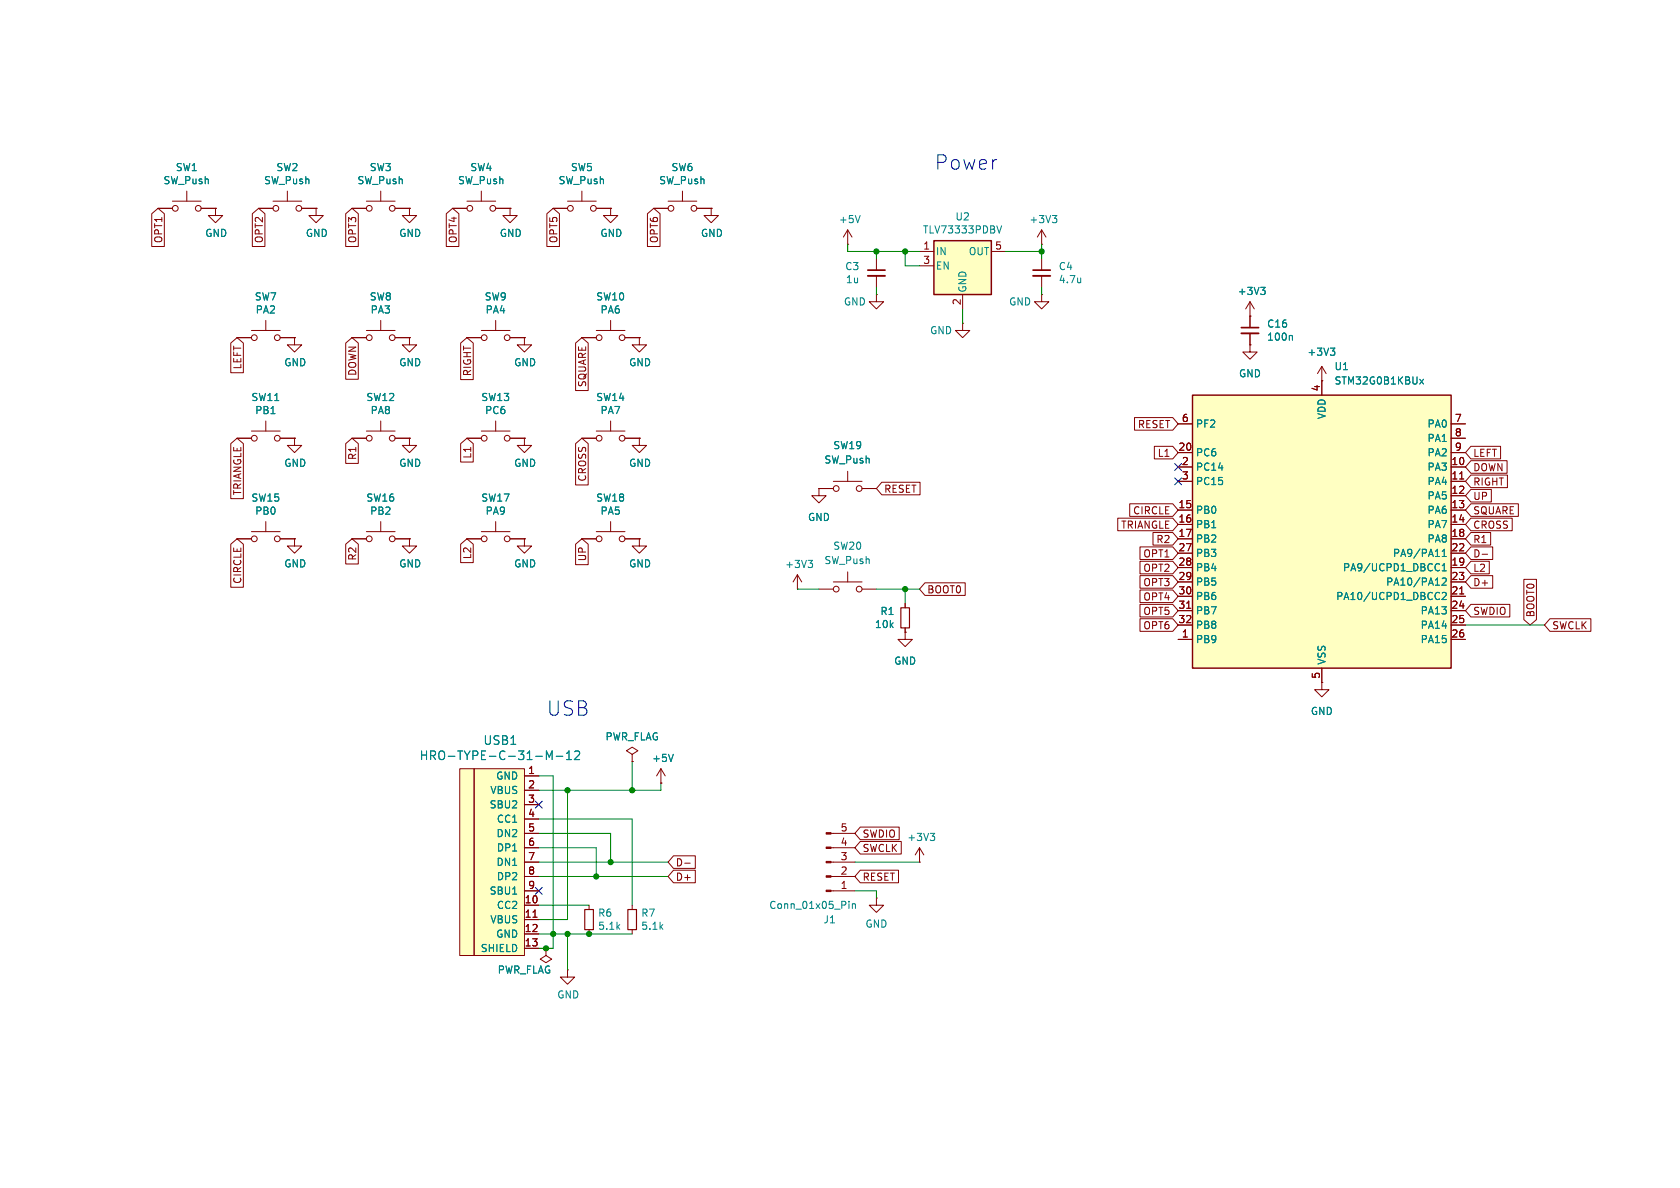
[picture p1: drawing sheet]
<svg xmlns="http://www.w3.org/2000/svg" width="297mm" height="210mm" viewBox="0 0 297 210" stroke-linecap="round" stroke-linejoin="round" font-family="sans-serif">
<g fill="none" stroke="#840000" stroke-width=".18">
<path d="M80 36.8h2.5M82.5 35.6h5.1M85.1 33.8v1.8M87.6 36.8h2.6M90.2 36.8v1.3h1.2l-1.2 1.3-1.3-1.3h1.3M90.2 36.8h.1M97.8 36.8h2.5M100.3 35.6h5.1M102.9 33.8v1.8M105.4 36.8h2.5M107.9 36.8v1.3h1.3l-1.3 1.3-1.2-1.3h1.2M107.9 36.8h.1"/>
<path d="M115.6 36.8h2.5M118.1 35.6h5.1M120.6 33.8v1.8M123.2 36.8h2.5M125.7 36.8v1.3h1.3l-1.3 1.3-1.2-1.3h1.2M125.7 36.8h.1M62.2 59.7h2.6M64.8 58.4h5M67.3 56.6v1.8M69.8 59.7h2.6M72.4 59.7v1.3h1.3l-1.3 1.2-1.3-1.2h1.3M72.4 59.7h.1"/>
<path d="M82.5 59.7h2.6M85.1 58.4h5.1M87.6 56.6v1.8M90.2 59.7h2.5M92.7 59.7v1.3h1.3l-1.3 1.2-1.3-1.2h1.3M92.7 59.7h.1M102.9 59.7h2.5M105.4 58.4h5.1M107.9 56.6v1.8M110.5 59.7h2.5M113 59.7v1.3h1.3l-1.3 1.2-1.2-1.2h1.2M113 59.7h.1"/>
<path d="M149.9 43.2h.1M149.9 40.6v2.6M149.9 40.6l-.8 1.3M149.9 40.6l.7 1.3M154.9 52.1v1.2h1.3l-1.3 1.3-1.2-1.3h1.2M154.9 52.1h.1M154.9 45.7v2.1M154.9 48.8v2M170.2 57.2v1.2h1.2l-1.2 1.3-1.3-1.3h1.3M170.2 57.2h.1M184.1 52.1v1.2h1.3l-1.3 1.3-1.2-1.3h1.2M184.1 52.1h.1"/>
<path d="M184.1 43.2h.1M184.1 40.6l-.7 1.3M184.1 40.6l.8 1.3M184.1 40.6v2.6M184.1 45.7v2.1M184.1 48.8v2M41.9 77.5h2.5M44.4 76.2h5.1M47 74.4v1.8M49.5 77.5h2.6M62.2 77.5h2.6M64.8 76.2h5"/>
<path d="M67.3 74.4v1.8M69.8 77.5h2.6M72.4 77.5v1.2h1.3l-1.3 1.3-1.3-1.3h1.3M72.4 77.5h.1M102.9 77.5h2.5M105.4 76.2h5.1M107.9 74.4v1.8M110.5 77.5h2.5M113 77.5v1.2h1.3l-1.3 1.3-1.2-1.3h1.2M113 77.5h.1M72.4 95.3v1.2h1.3l-1.3 1.3-1.3-1.3h1.3M72.4 95.3h.1"/>
<path d="M102.9 95.3h2.5M105.4 94h5.1M107.9 92.2v1.8M110.5 95.3h2.5M113 95.3v1.2h1.3l-1.3 1.3-1.2-1.3h1.2M113 95.3h.1M144.8 86.4v1.2h1.2l-1.2 1.3-1.3-1.3h1.3M144.8 86.4h.1M144.8 86.4h2.5M147.3 85.1h5.1M149.9 83.3v1.8M152.4 86.4h2.5"/>
<path d="M141 104.1h.1M141 101.6l-.8 1.3M141 101.6l.7 1.3M141 101.6v2.5M144.8 104.1h2.5M147.3 102.9h5.1M149.9 101.1v1.8M152.4 104.1h2.5M160 111.8v1.2h1.3l-1.3 1.3-1.3-1.3h1.3M160 111.8h.1M160 106.7v.7M160 111v.8"/>
<path d="M111.8 133.4l1-.7-1-.6-1.1 .6 1.1 .7v1.2M111.8 134.6h.1M116.8 138.4h.1M116.8 135.9l-.7 1.3M116.8 135.9l.8 1.3M116.8 135.9v2.5M146.9 157.5h4.2M146.9 154.9h4.2M146.9 152.4h4.2M146.9 149.9h4.2M146.9 147.3h4.2M154.9 158.8v1.2h1.3l-1.3 1.3-1.2-1.3h1.2"/>
<path d="M154.9 158.8h.1M162.6 152.4h.1M162.6 149.9l-.8 1.2M162.6 149.9l.7 1.2M162.6 149.9v2.5M96.5 167.6v1.3l1 .6-1 .7-1-.7 1-.6M96.5 167.6h.1M100.3 171.5v1.2h1.3l-1.3 1.3-1.2-1.3h1.2M100.3 171.5h.1M104.1 160v.8M104.1 164.3v.8M111.8 160v.8"/>
<path d="M111.8 164.3v.8"/>
<circle cx="83.1" cy="36.8" r=".51"/>
<circle cx="87.1" cy="36.8" r=".51"/>
<circle cx="100.8" cy="36.8" r=".51"/>
<circle cx="104.9" cy="36.8" r=".51"/>
<circle cx="118.6" cy="36.8" r=".51"/>
<circle cx="122.7" cy="36.8" r=".51"/>
<circle cx="65.3" cy="59.7" r=".51"/>
<circle cx="69.3" cy="59.7" r=".51"/>
<circle cx="85.6" cy="59.7" r=".51"/>
<circle cx="89.7" cy="59.7" r=".51"/>
<circle cx="105.9" cy="59.7" r=".51"/>
<circle cx="110" cy="59.7" r=".51"/>
<circle cx="45" cy="77.5" r=".51"/>
<circle cx="49" cy="77.5" r=".51"/>
<circle cx="65.3" cy="77.5" r=".51"/>
<circle cx="69.3" cy="77.5" r=".51"/>
<circle cx="105.9" cy="77.5" r=".51"/>
<circle cx="110" cy="77.5" r=".51"/>
<circle cx="105.9" cy="95.3" r=".51"/>
<circle cx="110" cy="95.3" r=".51"/>
<circle cx="147.8" cy="86.4" r=".51"/>
<circle cx="151.9" cy="86.4" r=".51"/>
<circle cx="147.8" cy="104.1" r=".51"/>
<circle cx="151.9" cy="104.1" r=".51"/>
</g>
<g fill="none" stroke="#008484" stroke-width=".18">
<path d="M152.1 38.1l-.5 1.3M186 38.1h.8l-.4 .5M186.6 38.6l.2 .2v.3l-.2 .3M191.1 49.1v.9M191.1 49.9h-.1M142.9 99.1h.7l-.4 .4M143.4 99.5l.2 .3v.3l-.2 .2M119 133.3l-.4 1.3M150.1 159.3v.2M150.1 159.8v.8M150.7 159.8v.8M150.7 159.9l.2-.1h.3v.8"/>
<path d="M164.5 147.3h.7l-.4 .5M165 147.8l.2 .2v.3l-.2 .3"/>
</g>
<path d="M159.3 107.4h1.5v3.6h-1.5zM103.4 160.8h1.5v3.5h-1.5zM111 160.8h1.5v3.5h-1.5z" fill="none" stroke="#840000" stroke-width=".2"/>
<g fill="#840000" stroke="#840000" stroke-width=".18">
<path d="M146 157.4h.9v.2h-.9z"/>
<path d="M146 154.8h.9v.3h-.9z"/>
<path d="M146 152.3h.9v.2h-.9z"/>
<path d="M146 149.7h.9v.3h-.9z"/>
<path d="M146 147.2h.9v.2h-.9z"/>
</g>
<path d="M153.4 47.8h3.1M182.6 47.8h3.1" fill="none" stroke="#840000" stroke-width=".3"/>
<path d="M153.4 48.8h3.1M182.6 48.8h3.1" fill="none" stroke="#840000" stroke-width=".33"/>
<path d="M165.1 42.5h10.2v9.6h-10.2z" fill="#ffffc2"/>
<path d="M165.1 42.5h10.2v9.6h-10.2z" fill="none" stroke="#840000" stroke-width=".25"/>
<g fill="none" stroke="#840000" stroke-width=".18">
<path d="M162.6 44.5h2.5M162.6 47h2.5M170.2 52.1v2.5M175.3 44.5h2.5M221 55.9h.1M221 53.3l-.8 1.3M221 53.3l.7 1.3M221 53.3v4.6M221 58.9v2.1M233.7 67.3h.1M233.7 64.8l-.8 1.2M233.7 64.8l.7 1.2"/>
<path d="M233.7 64.8v2.5M233.7 120.7v1.2h1.2l-1.2 1.3-1.3-1.3h1.3M233.7 120.7h.1"/>
</g>
<path d="M176.2 39.9l.5 1.3 .4-1.3M222.9 50.8h.8l-.5 .5M223.4 51.3l.3 .2v.3l-.3 .3M228.3 59.3l.2 .2v.6M235.2 61.5h.8l-.4 .5M235.7 62l.3 .3v.3l-.3 .2" fill="none" stroke="#008484" stroke-width=".18"/>
<path d="M219.5 57.9h3" fill="none" stroke="#840000" stroke-width=".3"/>
<path d="M219.5 58.9h3" fill="none" stroke="#840000" stroke-width=".33"/>
<path d="M210.8 69.9h45.7v48.2h-45.7z" fill="#ffffc2"/>
<path d="M210.8 69.9h45.7v48.2h-45.7z" fill="none" stroke="#840000" stroke-width=".25"/>
<g fill="none" stroke="#840000" stroke-width=".18">
<path d="M27.9 36.8h2.6M30.5 35.6h5.1M33 33.8v1.8M35.6 36.8h2.5M38.1 36.8v1.3h1.3l-1.3 1.3-1.3-1.3h1.3M38.1 36.8h.1M45.7 36.8h2.6M48.3 35.6h5M50.8 33.8v1.8M53.3 36.8h2.6M55.9 36.8v1.3h1.2l-1.2 1.3-1.3-1.3h1.3M55.9 36.8h.1"/>
<path d="M62.2 36.8h2.6M64.8 35.6h5M67.3 33.8v1.8M69.8 36.8h2.6M72.4 36.8v1.3h1.3l-1.3 1.3-1.3-1.3h1.3M72.4 36.8h.1M41.9 59.7h2.5M44.4 58.4h5.1M47 56.6v1.8M49.5 59.7h2.6M208.3 74.9h2.5M221 61v1.2h1.2l-1.2 1.3-1.3-1.3h1.3"/>
<path d="M221 61h.1M233.7 67.3v2.6M256.5 74.9h2.6M256.5 77.5h2.6M208.3 80h2.5M208.3 82.6h2.5M208.3 85.1h2.5M208.3 90.2h2.5M208.3 92.7h2.5M208.3 95.3h2.5M208.3 97.8h2.5M256.5 80h2.6"/>
<path d="M256.5 82.6h2.6M256.5 85.1h2.6M256.5 90.2h2.6M256.5 92.7h2.6M256.5 95.3h2.6M256.5 97.8h2.6M256.5 87.6h2.6M258.1 84.7h.7M208.3 100.3h2.5M208.3 102.9h2.5M208.3 105.4h2.5M208.3 108h2.5"/>
<path d="M208.3 110.5h2.5M208.3 113h2.5M209.8 107.5h.7M233.7 118.1v2.6M256.5 100.3h2.6M256.5 102.9h2.6M256.5 105.4h2.6M256.5 108h2.6M256.5 110.5h2.6M256.5 113h2.6M258.1 105h.7"/>
<circle cx="31" cy="36.8" r=".51"/>
<circle cx="35.1" cy="36.8" r=".51"/>
<circle cx="48.8" cy="36.8" r=".51"/>
<circle cx="52.8" cy="36.8" r=".51"/>
<circle cx="65.3" cy="36.8" r=".51"/>
<circle cx="69.3" cy="36.8" r=".51"/>
<circle cx="45" cy="59.7" r=".51"/>
<circle cx="49" cy="59.7" r=".51"/>
</g>
<path d="M251 67l.7 .9M251.7 67l-.7 .9M254.2 99.6l.3 .2M255 98.4h.7M255 97.5l.3-.4v1.3M254.4 104.8h.1M254.5 100.8l-.3 .1M254.5 105.9h-.1M255 100l.3-.4v1.3M255 100.9h.7M255 102.3l.4-.1 .3 .3-.8 .9h.8M255 104.8l.4-.1 .3 .4-.8 .9h.8" fill="none" stroke="#008484" stroke-width=".18"/>
<g fill="#ffffc2">
<path d="M81.3 135.9h2.5v33h-2.5z"/>
<path d="M83.8 135.9h8.9v33h-8.9z"/>
</g>
<g fill="none" stroke="#840000" stroke-width=".18">
<path d="M26.8 37.8l1.1-1 1.2 1v5.8h-2.3zM27.9 36.8h2.6M35.6 36.8h2.5M38.1 36.8h.1M44.6 37.8l1.1-1 1.1 1v5.8h-2.2zM45.7 36.8h2.6M53.3 36.8h2.6M55.9 36.8h.1M61.1 37.8l1.1-1 1.1 1v5.8h-2.2zM62.2 36.8h2.6M69.8 36.8h2.6M72.4 36.8h.1"/>
<path d="M78.9 37.8l1.1-1 1.1 1v5.8h-2.2zM80 36.8h2.5M87.6 36.8h2.6M90.2 36.8h.1M96.7 37.8l1.1-1 1.1 1v5.8h-2.2zM97.8 36.8h2.5M105.4 36.8h2.5M107.9 36.8h.1M114.5 37.8l1.1-1 1.1 1v5.8h-2.2zM115.6 36.8h2.5M123.2 36.8h2.5M125.7 36.8h.1"/>
<path d="M41.9 59.7h2.5M49.5 59.7h2.6M52.1 59.7v1.3h1.2l-1.2 1.2-1.3-1.2h1.3M52.1 59.7h.1M62.2 59.7h2.6M69.8 59.7h2.6M72.4 59.7h.1M82.5 59.7h2.6M90.2 59.7h2.5M92.7 59.7h.1M102.9 59.7h2.5M110.5 59.7h2.5"/>
<path d="M113 59.7h.1M221 55.9h.1M221 55.9v2M221 58.9v2.1M40.8 78.4l1.1-.9 1.1 .9v9.7h-2.2zM40.8 60.6l1.1-.9 1.1 .9v5.3h-2.2zM41.9 77.5h2.5M49.5 77.5h2.6M52.1 77.5v1.2h1.2l-1.2 1.3-1.3-1.3h1.3M52.1 77.5h.1M61.1 78.4l1.1-.9 1.1 .9v3.5h-2.2zM61.1 60.6l1.1-.9 1.1 .9v6.4h-2.2z"/>
<path d="M62.2 77.5h2.6M69.8 77.5h2.6M72.4 77.5h.1M81.4 60.6l1.1-.9 1.2 .9v6.5h-2.3zM81.4 78.4l1.1-.9 1.2 .9v3.3h-2.3zM82.5 77.5h2.6M85.1 76.2h5.1M87.6 74.4v1.8M90.2 77.5h2.5M92.7 77.5v1.2h1.3l-1.3 1.3-1.3-1.3h1.3M92.7 77.5h.1M101.8 60.6l1.1-.9 1.1 .9v8.4h-2.2z"/>
<path d="M101.8 78.4l1.1-.9 1.1 .9v7.3h-2.2zM102.9 77.5h2.5M110.5 77.5h2.5M113 77.5h.1M200.6 73.8h6.7l1 1.1-1 1.1h-6.7zM204.1 78.9h3.2l1 1.1-1 1.1h-3.2zM208.3 74.9h2.5M221 61h.1M233.7 67.3h.1M233.7 67.3v2.6M256.5 77.5h2.6M256.5 74.9h2.6"/>
<path d="M260 78.9h5.3v2.2h-5.3l-.9-1.1zM40.8 96.2l1.1-.9 1.1 .9v7.6h-2.2zM41.9 95.3h2.5M44.4 94h5.1M47 92.2v1.8M49.5 95.3h2.6M52.1 95.3v1.2h1.2l-1.2 1.3-1.3-1.3h1.3M52.1 95.3h.1M61.1 96.2l1.1-.9 1.1 .9v3.5h-2.2zM62.2 95.3h2.6M64.8 94h5M67.3 92.2v1.8"/>
<path d="M69.8 95.3h2.6M72.4 95.3h.1M81.4 96.2l1.1-.9 1.2 .9v3.3h-2.3zM82.5 95.3h2.6M85.1 94h5.1M87.6 92.2v1.8M90.2 95.3h2.5M92.7 95.3v1.2h1.3l-1.3 1.3-1.3-1.3h1.3M92.7 95.3h.1M101.8 96.2l1.1-.9 1.1 .9v3.6h-2.2zM102.9 95.3h2.5M110.5 95.3h2.5"/>
<path d="M113 95.3h.1M144.8 86.4h.1M144.8 86.4h2.5M152.4 86.4h2.5M155.9 85.2h6.8v2.3h-6.8l-1-1.1zM197.6 91.6h9.7l1 1.1-1 1.1h-9.7zM199.7 89.1h7.6l1 1.1-1 1.1h-7.6zM201.5 99.2h5.8l1 1.1-1 1.1h-5.8zM201.5 96.7h5.8l1 1.1-1 1.1h-5.8zM203.8 94.1h3.5l1 1.2-1 1.1h-3.5zM208.3 95.3h2.5M208.3 80h2.5"/>
<path d="M208.3 82.6h2.5M208.3 85.1h2.5M208.3 90.2h2.5M208.3 92.7h2.5M208.3 97.8h2.5M256.5 95.3h2.6M256.5 80h2.6M256.5 82.6h2.6M256.5 85.1h2.6M256.5 90.2h2.6M256.5 92.7h2.6M256.5 97.8h2.6"/>
<path d="M256.5 87.6h2.6M258.1 84.7h.7M260 91.6h7.3v2.2h-7.3l-.9-1.1zM260 84h6.5v2.2h-6.5l-.9-1.1zM260 89.1h8.4v2.2h-8.4l-.9-1.1zM260 86.5h3.6v2.2h-3.6l-.9-1.1zM260 94.1h3.5v2.3h-3.5l-.9-1.1zM260 81.4h6.4v2.3h-6.4l-.9-1.1zM260 96.7h3.9v2.2h-3.9l-.9-1.1zM260 99.2h3.3v2.2h-3.3l-.9-1.1zM262 98h1M160 111.8h.1"/>
<path d="M160 106.7v.7M160 111v.8M163.5 103h7.1v2.3h-7.1l-.9-1.2zM201.5 101.8h5.8l1 1.1-1 1.1h-5.8zM201.5 104.3h5.8l1 1.1-1 1.1h-5.8zM201.5 109.4h5.8l1 1.1-1 1.1h-5.8zM201.5 106.8h5.8l1 1.2-1 1.1h-5.8zM208.3 100.3h2.5M208.3 102.9h2.5M208.3 105.4h2.5M208.3 108h2.5M208.3 110.5h2.5"/>
<path d="M208.3 113h2.5M209.8 107.5h.7M233.7 118.1v2.6M256.5 100.3h2.6M256.5 102.9h2.6M256.5 105.4h2.6M256.5 108h2.6M256.5 110.5h2.6M256.5 113h2.6M258.1 105h.7M260 101.8h3.9v2.2h-3.9l-.9-1.1zM260 106.8h6.9v2.3h-6.9l-.9-1.1z"/>
<path d="M269.4 102.4h2.2v7.1l-1.1 1-1.1-1zM274 109.4h7.2v2.2h-7.2l-1-1.1zM81.3 135.9h2.5v33h-2.5zM83.8 135.9h8.9v33h-8.9zM92.7 137.2h2.5M92.7 139.7h2.5M111.8 134.6h.1M116.8 138.4h.1M233.7 120.7h.1M92.7 142.2h2.5M92.7 144.8h2.5M92.7 147.3h2.5"/>
<path d="M92.7 149.9h2.5M92.7 152.4h2.5M92.7 154.9h2.5M92.7 157.5h2.5M119.1 151.3h3.8v2.2h-3.8l-1-1.1zM119.1 153.8h3.8v2.3h-3.8l-1-1.2zM121.1 152.6h.9M152.1 148.7h7.2v2.3h-7.2l-1-1.1zM152.1 146.2h6.9v2.2h-6.9l-1-1.1zM152.1 153.8h6.7v2.3h-6.7l-1-1.2zM92.7 160h2.5M92.7 162.6h2.5"/>
<path d="M92.7 165.1h2.5M92.7 167.6h2.5M94.2 162.1h.7M96.5 167.6h.1"/>
<circle cx="85.6" cy="77.5" r=".51"/>
<circle cx="89.7" cy="77.5" r=".51"/>
<circle cx="45" cy="95.3" r=".51"/>
<circle cx="49" cy="95.3" r=".51"/>
<circle cx="65.3" cy="95.3" r=".51"/>
<circle cx="69.3" cy="95.3" r=".51"/>
<circle cx="85.6" cy="95.3" r=".51"/>
<circle cx="89.7" cy="95.3" r=".51"/>
</g>
<g fill="none" stroke="#008484" stroke-width=".18">
<path d="M222.9 50.8h.8l-.5 .5M223.4 51.3l.3 .2v.3l-.3 .3M228.3 59.3l.2 .2v.6M235.2 61.5h.8l-.4 .5M235.7 62l.3 .3v.3l-.3 .2M251 67l.7 .9M251.7 67l-.7 .9M254.2 99.6l.3 .2M255 98.4h.7M255 97.5l.3-.4v1.3M254.4 104.8h.1M254.5 100.8l-.3 .1"/>
<path d="M254.5 105.9h-.1M255 100l.3-.4v1.3M255 100.9h.7M255 102.3l.4-.1 .3 .3-.8 .9h.8M255 104.8l.4-.1 .3 .4-.8 .9h.8M96.6 134.3v-1.5l.5 1 .5-1v1.5M98.3 133.7h1.2M100.2 134.3h.8M100.2 133.2l.4-.4v1.5M101.6 132.9l.6-.1 .2 .1 .1 .3-1 1.1h1M119 133.3l-.4 1.3"/>
</g>
<g fill="none" stroke="#008400" stroke-width=".18">
<path d="M149.9 43.2v1.3h12.7M154.9 44.5v1.2M154.9 50.8v1.3M160 44.5v2.5h2.6M170.2 54.6v2.6M177.8 44.5h6.3M184.1 43.2v2.5M184.1 50.8v1.3M141 104.1h3.8M154.9 104.1h7.7M160 104.1v2.6M259.1 110.5h13.9"/>
<path d="M95.2 137.2h2.6v30.4h-2.6M100.3 139.7v22.9h-5.1M111.8 134.6v5.1M116.8 138.4v1.3h-21.6M95.2 147.3h12.7v5.1M95.2 154.9h22.9M95.2 152.4h22.9M95.2 144.8h16.6v15.2M95.2 149.9h10.2v5M151.1 152.4h11.5M151.1 157.5h3.8v1.3M95.2 165.1h16.6"/>
<path d="M95.2 160h8.9M100.3 165.1v6.4"/>
</g>
<path d="M207.7 84.5l1.2 1.2M207.7 81.9l1.2 1.3M208.9 84.5l-1.2 1.2M208.9 81.9l-1.2 1.3M94.6 156.9l1.3 1.2M94.6 141.6l1.3 1.2M95.9 156.9l-1.3 1.2M95.9 141.6l-1.3 1.2" fill="none" stroke="#000084" stroke-width=".18"/>
<g fill="#008400" stroke="#008400" stroke-width=".18">
<circle cx="107.9" cy="152.4" r=".46"/>
<circle cx="111.8" cy="139.7" r=".46"/>
<circle cx="100.3" cy="139.7" r=".46"/>
<circle cx="97.8" cy="165.1" r=".46"/>
<circle cx="100.3" cy="165.1" r=".46"/>
<circle cx="104.1" cy="165.1" r=".46"/>
<circle cx="105.4" cy="154.9" r=".46"/>
<circle cx="96.5" cy="167.6" r=".46"/>
<circle cx="184.1" cy="44.5" r=".46"/>
<circle cx="154.9" cy="44.5" r=".46"/>
<circle cx="160" cy="104.1" r=".46"/>
<circle cx="160" cy="44.5" r=".46"/>
</g>
<g font-size="3.5" fill="#0000c2">
<text x="165.1" y="30.2">Power</text>
<text x="96.5" y="126.8">USB</text>
</g>
<g font-size="2.1" fill="#008484">
<text x="85.4" y="131.9">USB1</text>
<text x="74.1" y="134.6">HRO-TYPE-C-31-M-12</text>
</g>
<g font-size="1.8" fill="#008484">
<text x="28.8" y="32.8">SW_Push</text>
<text x="31" y="30.5">SW1</text>
<text x="46.6" y="32.8">SW_Push</text>
<text x="48.8" y="30.5">SW2</text>
<text x="63.1" y="32.8">SW_Push</text>
<text x="65.3" y="30.5">SW3</text>
<text x="80.9" y="32.8">SW_Push</text>
<text x="83.1" y="30.5">SW4</text>
<text x="98.7" y="32.8">SW_Push</text>
<text x="100.8" y="30.5">SW5</text>
<text x="116.4" y="32.8">SW_Push</text>
<text x="118.6" y="30.5">SW6</text>
<text x="148.2" y="39.6">+5V</text>
<text x="163.1" y="41.5">TLV73333PDBV</text>
<text x="168.8" y="39.2">U2</text>
<text x="181.9" y="39.6">+3V3</text>
<text x="36.2" y="42.1">GND</text>
<text x="54" y="42.1">GND</text>
<text x="70.5" y="42.1">GND</text>
<text x="88.3" y="42.1">GND</text>
<text x="106" y="42.1">GND</text>
<text x="123.8" y="42.1">GND</text>
<text x="149.3" y="48">C3</text>
<text x="165.4" y="45.3">IN</text>
<text x="165.4" y="47.9">EN</text>
<text x="171.2" y="45.3">OUT</text>
<text x="187.1" y="48">C4</text>
<text x="45" y="53.3">SW7</text>
<text x="65.3" y="53.3">SW8</text>
<text x="85.6" y="53.3">SW9</text>
<text x="105.3" y="53.3">SW10</text>
<text x="149.4" y="50.3">1u</text>
<text x="171" y="51.8" transform="rotate(-90 171 51.8)">GND</text>
<text x="187.1" y="50.3">4.7u</text>
<text x="218.7" y="52.3">+3V3</text>
<text x="45.1" y="55.6">PA2</text>
<text x="65.4" y="55.6">PA3</text>
<text x="85.7" y="55.6">PA4</text>
<text x="106.1" y="55.6">PA6</text>
<text x="149.1" y="54.2">GND</text>
<text x="164.3" y="59.3">GND</text>
<text x="178.3" y="54.2">GND</text>
<text x="223.9" y="58.1">C16</text>
<text x="50.2" y="64.9">GND</text>
<text x="70.5" y="64.9">GND</text>
<text x="90.8" y="64.9">GND</text>
<text x="111.1" y="64.9">GND</text>
<text x="223.9" y="60.4">100n</text>
<text x="231" y="63.1">+3V3</text>
<text x="235.8" y="65.6">U1</text>
<text x="44.3" y="71.1">SW11</text>
<text x="64.7" y="71.1">SW12</text>
<text x="85" y="71.1">SW13</text>
<text x="105.3" y="71.1">SW14</text>
<text x="218.9" y="66.9">GND</text>
<text x="235.8" y="68.2">STM32G0B1KBUx</text>
<text x="45" y="73.4">PB1</text>
<text x="65.4" y="73.4">PA8</text>
<text x="85.7" y="73.4">PC6</text>
<text x="106.1" y="73.4">PA7</text>
<text x="211.3" y="75.8">PF2</text>
<text x="234.5" y="74.2" transform="rotate(-90 234.5 74.2)">VDD</text>
<text x="252.3" y="75.8">PA0</text>
<text x="50.2" y="82.7">GND</text>
<text x="70.5" y="82.7">GND</text>
<text x="90.8" y="82.7">GND</text>
<text x="111.1" y="82.7">GND</text>
<text x="145.6" y="82.1">SW_Push</text>
<text x="147.2" y="79.6">SW19</text>
<text x="211.3" y="80.9">PC6</text>
<text x="211.3" y="83.4">PC14</text>
<text x="252.3" y="78.3">PA1</text>
<text x="252.3" y="80.9">PA2</text>
<text x="252.3" y="83.4">PA3</text>
<text x="44.3" y="88.9">SW15</text>
<text x="64.7" y="88.9">SW16</text>
<text x="85" y="88.9">SW17</text>
<text x="105.3" y="88.9">SW18</text>
<text x="211.3" y="86">PC15</text>
<text x="252.3" y="86">PA4</text>
<text x="252.3" y="88.5">PA5</text>
<text x="45" y="91.2">PB0</text>
<text x="65.3" y="91.2">PB2</text>
<text x="85.7" y="91.2">PA9</text>
<text x="106.1" y="91.2">PA5</text>
<text x="142.7" y="92.3">GND</text>
<text x="211.3" y="91">PB0</text>
<text x="211.3" y="93.6">PB1</text>
<text x="252.3" y="91">PA6</text>
<text x="252.3" y="93.6">PA7</text>
<text x="50.2" y="100.5">GND</text>
<text x="70.5" y="100.5">GND</text>
<text x="90.8" y="100.5">GND</text>
<text x="111.1" y="100.5">GND</text>
<text x="138.7" y="100.6">+3V3</text>
<text x="145.6" y="99.9">SW_Push</text>
<text x="147.2" y="97.4">SW20</text>
<text x="211.3" y="96.1">PB2</text>
<text x="211.3" y="98.7">PB3</text>
<text x="211.3" y="101.2">PB4</text>
<text x="237.3" y="101.2">PA9/UCPD1_DBCC1</text>
<text x="246.2" y="98.7">PA9/PA11</text>
<text x="252.3" y="96.1">PA8</text>
<text x="211.3" y="103.7">PB5</text>
<text x="211.3" y="106.3">PB6</text>
<text x="236.1" y="106.3">PA10/UCPD1_DBCC2</text>
<text x="244.9" y="103.7">PA10/PA12</text>
<text x="154.6" y="111.2">10k</text>
<text x="155.5" y="108.9">R1</text>
<text x="211.3" y="108.8">PB7</text>
<text x="211.3" y="111.4">PB8</text>
<text x="211.3" y="113.9">PB9</text>
<text x="251.1" y="108.8">PA13</text>
<text x="251.1" y="111.4">PA14</text>
<text x="251.1" y="113.9">PA15</text>
<text x="158" y="117.7">GND</text>
<text x="234.5" y="117.6" transform="rotate(-90 234.5 117.6)">VSS</text>
<text x="106.9" y="131.1">PWR_FLAG</text>
<text x="231.6" y="126.6">GND</text>
<text x="115.2" y="134.9">+5V</text>
<text x="86.5" y="143.1">SBU2</text>
<text x="86.6" y="140.6">VBUS</text>
<text x="87.6" y="138">GND</text>
<text x="87.7" y="148.2">DN2</text>
<text x="87.7" y="145.6">CC1</text>
<text x="160.3" y="148.9">+3V3</text>
<text x="87.7" y="153.3">DN1</text>
<text x="87.7" y="150.7">DP1</text>
<text x="87.7" y="155.8">DP2</text>
<text x="86.5" y="158.3">SBU1</text>
<text x="87.7" y="160.9">CC2</text>
<text x="135.9" y="160.9">Conn_01x05_Pin</text>
<text x="86.6" y="163.4">VBUS</text>
<text x="87.6" y="166">GND</text>
<text x="105.6" y="162.3">R6</text>
<text x="105.6" y="164.6">5.1k</text>
<text x="113.3" y="162.3">R7</text>
<text x="113.3" y="164.6">5.1k</text>
<text x="145.5" y="163.4">J1</text>
<text x="152.9" y="164.2">GND</text>
<text x="84.9" y="168.5">SHIELD</text>
<text x="87.9" y="172.3">PWR_FLAG</text>
<text x="98.4" y="176.7">GND</text>
</g>
<g font-size="1.8" fill="#840000">
<text x="28.9" y="43.1" transform="rotate(-90 28.9 43.1)">OPT1</text>
<text x="46.7" y="43.1" transform="rotate(-90 46.7 43.1)">OPT2</text>
<text x="63.2" y="43.1" transform="rotate(-90 63.2 43.1)">OPT3</text>
<text x="81" y="43.1" transform="rotate(-90 81 43.1)">OPT4</text>
<text x="98.7" y="43.1" transform="rotate(-90 98.7 43.1)">OPT5</text>
<text x="116.5" y="43.1" transform="rotate(-90 116.5 43.1)">OPT6</text>
<text x="163.1" y="44.2">1</text>
<text x="163.1" y="46.7">3</text>
<text x="175.8" y="44.2">5</text>
<text x="169.9" y="54" transform="rotate(-90 169.9 54)">2</text>
<text x="42.9" y="65.4" transform="rotate(-90 42.9 65.4)">LEFT</text>
<text x="63.2" y="66.5" transform="rotate(-90 63.2 66.5)">DOWN</text>
<text x="83.5" y="66.6" transform="rotate(-90 83.5 66.6)">RIGHT</text>
<text x="103.8" y="68.5" transform="rotate(-90 103.8 68.5)">SQUARE</text>
<text x="233.4" y="69.3" transform="rotate(-90 233.4 69.3)">4</text>
<text x="201.1" y="75.9">RESET</text>
<text x="208.8" y="74.7">6</text>
<text x="257.1" y="74.7">7</text>
<text x="257.1" y="77.2">8</text>
<text x="63.2" y="81.4" transform="rotate(-90 63.2 81.4)">R1</text>
<text x="83.5" y="81.2" transform="rotate(-90 83.5 81.2)">L1</text>
<text x="204.6" y="81">L1</text>
<text x="208.2" y="79.8">20</text>
<text x="208.8" y="82.3">2</text>
<text x="256.5" y="82.3">10</text>
<text x="257.1" y="79.8">9</text>
<text x="260.3" y="81">LEFT</text>
<text x="260.3" y="83.5">DOWN</text>
<text x="42.9" y="87.7" transform="rotate(-90 42.9 87.7)">TRIANGLE</text>
<text x="103.8" y="85.2" transform="rotate(-90 103.8 85.2)">CROSS</text>
<text x="156.2" y="87.3">RESET</text>
<text x="208.2" y="89.9">15</text>
<text x="208.8" y="84.8">3</text>
<text x="256.5" y="84.8">11</text>
<text x="256.5" y="87.4">12</text>
<text x="256.5" y="89.9">13</text>
<text x="260.3" y="86">RIGHT</text>
<text x="260.3" y="88.6">UP</text>
<text x="198.1" y="93.7">TRIANGLE</text>
<text x="200.2" y="91.1">CIRCLE</text>
<text x="208.2" y="92.5">16</text>
<text x="208.2" y="95">17</text>
<text x="256.5" y="92.5">14</text>
<text x="256.5" y="95">18</text>
<text x="260.3" y="93.7">CROSS</text>
<text x="260.3" y="91.1">SQUARE</text>
<text x="63.2" y="99.2" transform="rotate(-90 63.2 99.2)">R2</text>
<text x="83.5" y="99" transform="rotate(-90 83.5 99)">L2</text>
<text x="103.8" y="99.3" transform="rotate(-90 103.8 99.3)">UP</text>
<text x="202" y="101.3">OPT2</text>
<text x="202" y="98.7">OPT1</text>
<text x="204.3" y="96.2">R2</text>
<text x="208.2" y="97.5">27</text>
<text x="208.2" y="100.1">28</text>
<text x="256.5" y="97.5">22</text>
<text x="256.5" y="100.1">19</text>
<text x="260.3" y="96.2">R1</text>
<text x="260.3" y="98.7">D-</text>
<text x="260.3" y="101.3">L2</text>
<text x="42.9" y="103.3" transform="rotate(-90 42.9 103.3)">CIRCLE</text>
<text x="163.8" y="105.1">BOOT0</text>
<text x="202" y="103.8">OPT3</text>
<text x="202" y="106.4">OPT4</text>
<text x="208.2" y="102.6">29</text>
<text x="208.2" y="105.2">30</text>
<text x="208.2" y="107.7">31</text>
<text x="256.5" y="102.6">23</text>
<text x="256.5" y="105.2">21</text>
<text x="256.5" y="107.7">24</text>
<text x="260.3" y="103.8">D+</text>
<text x="202" y="111.4">OPT6</text>
<text x="202" y="108.9">OPT5</text>
<text x="208.2" y="110.2">32</text>
<text x="208.8" y="112.8">1</text>
<text x="256.5" y="110.2">25</text>
<text x="256.5" y="112.8">26</text>
<text x="260.3" y="108.9">SWDIO</text>
<text x="271.5" y="109.2" transform="rotate(-90 271.5 109.2)">BOOT0</text>
<text x="274.3" y="111.4">SWCLK</text>
<text x="233.4" y="120.1" transform="rotate(-90 233.4 120.1)">5</text>
<text x="93.3" y="136.9">1</text>
<text x="93.3" y="139.4">2</text>
<text x="93.3" y="142">3</text>
<text x="93.3" y="144.5">4</text>
<text x="93.3" y="147.1">5</text>
<text x="93.3" y="149.6">6</text>
<text x="148.5" y="149.6">4</text>
<text x="148.5" y="147.1">5</text>
<text x="152.4" y="148.3">SWDIO</text>
<text x="93.3" y="152.1">7</text>
<text x="93.3" y="154.7">8</text>
<text x="119.4" y="153.4">D-</text>
<text x="119.4" y="155.9">D+</text>
<text x="148.5" y="154.7">2</text>
<text x="148.5" y="152.1">3</text>
<text x="152.4" y="150.8">SWCLK</text>
<text x="152.4" y="155.9">RESET</text>
<text x="92.7" y="159.8">10</text>
<text x="93.3" y="157.2">9</text>
<text x="148.5" y="157.2">1</text>
<text x="92.7" y="162.3">11</text>
<text x="92.7" y="164.8">12</text>
<text x="92.7" y="167.4">13</text>
</g>
</svg>
